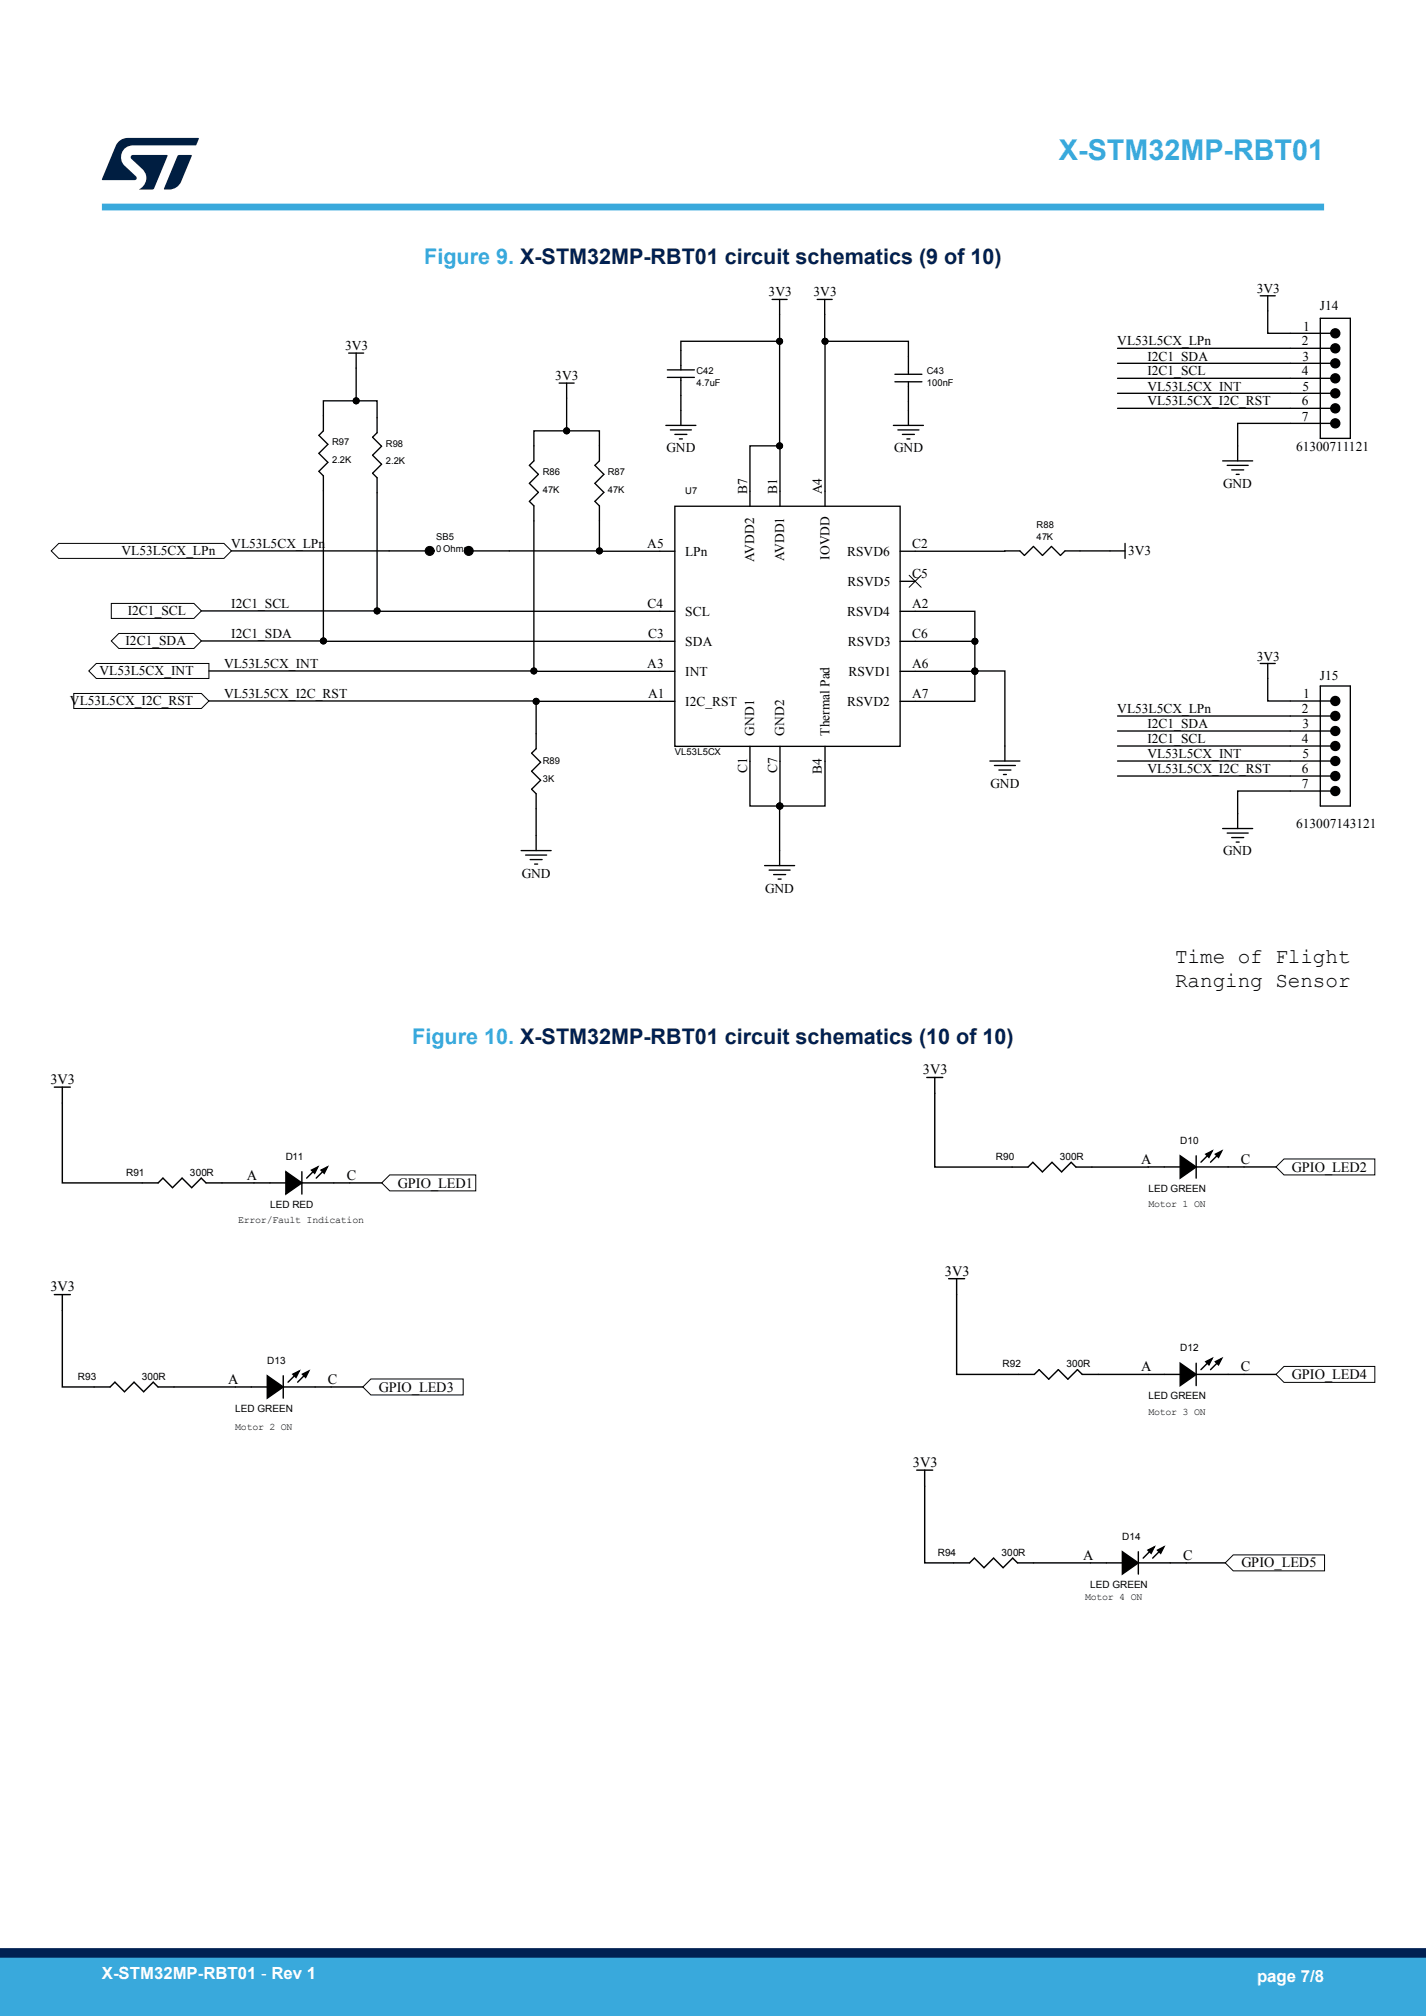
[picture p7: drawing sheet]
<svg xmlns="http://www.w3.org/2000/svg" width="210mm" height="297mm" viewBox="0 0 210 297" stroke-linecap="round" stroke-linejoin="round" font-family="sans-serif">
<g fill="#000">
<circle cx="52.5" cy="59.1" r=".44"/>
<circle cx="114.8" cy="50.3" r=".44"/>
<circle cx="121.5" cy="50.3" r=".44"/>
<circle cx="196.6" cy="49.1" r=".66"/>
<circle cx="196.6" cy="53.5" r=".66"/>
<circle cx="196.6" cy="55.7" r=".66"/>
<circle cx="196.6" cy="51.3" r=".66"/>
<circle cx="196.6" cy="57.9" r=".66"/>
<circle cx="83.4" cy="63.5" r=".44"/>
<circle cx="114.8" cy="65.7" r=".44"/>
<circle cx="196.6" cy="60.2" r=".66"/>
<circle cx="196.6" cy="62.4" r=".66"/>
<circle cx="47.6" cy="94.4" r=".44"/>
<circle cx="55.5" cy="90" r=".44"/>
<circle cx="63.3" cy="81.2" r=".66"/>
<circle cx="69" cy="81.2" r=".66"/>
<circle cx="78.6" cy="98.8" r=".44"/>
<circle cx="88.3" cy="81.2" r=".44"/>
<circle cx="143.6" cy="98.8" r=".44"/>
<circle cx="143.6" cy="94.5" r=".44"/>
<circle cx="143.6" cy="98.9" r=".44"/>
<circle cx="79" cy="103.3" r=".44"/>
<circle cx="114.8" cy="118.7" r=".44"/>
<circle cx="114.9" cy="118.7" r=".44"/>
<circle cx="196.6" cy="109.9" r=".66"/>
<circle cx="196.6" cy="107.7" r=".66"/>
<circle cx="196.6" cy="112.1" r=".66"/>
<circle cx="196.6" cy="116.5" r=".66"/>
<circle cx="196.6" cy="114.3" r=".66"/>
<circle cx="196.6" cy="105.5" r=".66"/>
<circle cx="196.6" cy="103.3" r=".66"/>
</g>
<g fill="none" stroke="#000" stroke-width=".15">
<path d="M7.5 81.2l1.2-1.1h24.3l1.1 1.1-1.1 1.1h-24.3zM13.1 98.8l1.1-1.1h16.6v2.3h-16.6zM16.4 94.4l1.1-1.1h11.1l1.1 1.1-1.1 1.1h-11.1zM16.4 88.9h12.2l1.1 1.1-1.1 1.1h-12.2zM133.9 84.7l1.8 1.8M135.7 84.7l-1.8 1.8M10.9 102.2h18.8l1.1 1.1-1.1 1.1h-18.8zM56.2 174.3l1.2-1.2h12.7v2.3h-12.7zM187.9 171.9l1.2-1.2h13.4v2.4h-13.4zM53.4 204.3l1.2-1.1h13.6v2.3h-13.6zM187.9 202.5l1.2-1.2h13.4v2.4h-13.4zM180.4 230.2l1.2-1.1h13.5v2.3h-13.5z"/>
<circle cx="52.5" cy="59.1" r=".44"/>
<circle cx="114.8" cy="50.3" r=".44"/>
<circle cx="121.5" cy="50.3" r=".44"/>
<circle cx="83.4" cy="63.5" r=".44"/>
<circle cx="114.8" cy="65.7" r=".44"/>
<circle cx="47.6" cy="94.4" r=".44"/>
<circle cx="55.5" cy="90" r=".44"/>
<circle cx="63.3" cy="81.2" r=".66"/>
<circle cx="69" cy="81.2" r=".66"/>
<circle cx="78.6" cy="98.8" r=".44"/>
<circle cx="88.3" cy="81.2" r=".44"/>
<circle cx="143.6" cy="98.8" r=".44"/>
<circle cx="143.6" cy="94.5" r=".44"/>
<circle cx="143.6" cy="98.9" r=".44"/>
<circle cx="79" cy="103.3" r=".44"/>
<circle cx="114.8" cy="118.7" r=".44"/>
<circle cx="114.9" cy="118.7" r=".44"/>
</g>
<g fill="none" stroke="#000" stroke-width=".2">
<path d="M51.3 52h2.3M52.4 52v7M82.3 56.4h2.3M83.4 56.4v7.1M98.3 54.5h4M98.3 55.6h4M100.3 55.6v7.1M113.7 44.1h2.2M114.8 44.1l.1 30.5M114.8 50.3h-14.5v4.2M120.3 44.1h2.3M121.4 44.1l.1 6.2h12.3v4.8"/>
<path d="M121.5 50.3v24.3M131.8 56.2h4M131.8 55.1h4M133.8 56.2v6.5M164.6 51.3h31.4M164.6 53.5h31.4M164.6 55.7h31.4M164.6 57.9h31.4M185.6 43.6h2.2M186.7 43.6v5.5h9.3M194.4 46.9h4.5v17.7h-4.5zM98.1 62.7h4.4"/>
<path d="M98.7 63.3h3.1M99.4 74.6h33.2v35.4h-33.2zM99.4 64h1.8M100 64.7h.5M114.8 65.7h-4.4v8.9M131.6 62.7h4.4M132.2 63.3h3.1M132.9 64h1.8M133.6 64.7h.4M164.6 60.2h31.4M180.1 67.9h4.4M180.7 68.6h3.1"/>
<path d="M181.4 69.2h1.8M182 69.9h.5M196 62.4h-13.7v5.5M29.7 94.4l69.7 .1M29.7 90l69.7 .1M30.8 98.8l68.6 .1M34.1 81.2h29.8M55.5 90v-19.6l-.6-.7 1.3-1.3-1.3-1.3 1.3-1.4-1.3-1.3 .6-.6v-4.8h-7.9v4.5l-.6 .6 1.3 1.4-1.3 1.3 1.3 1.3-1.3 1.3 .6 .7v24.3M68.4 81.2h31M88.3 81.2v-6.7l-.7-.6 1.3-1.4-1.3-1.3 1.3-1.3-1.3-1.3 .7-.7v-4.4h-9.7v4.4l-.6 .7 1.3 1.3-1.3 1.3 1.3 1.3-1.3 1.4 .6 .6v24.3M132.6 90.1h11v13.2h-11M132.6 98.9h11"/>
<path d="M132.6 94.5h11M132.6 85.6h2.2M143.6 98.9h4.4v13.2M165.7 81.2h-8.9l-.6 .6-1.4-1.3-1.3 1.3-1.3-1.3-1.3 1.3-.7-.6h-17.6M165.7 80.1v2.2M185.6 97.7h2.2M186.7 97.7v5.6h9.3M30.8 103.3h48.2v7l-.7 .7 1.3 1.3-1.3 1.3 1.3 1.3-1.3 1.4 .7 .6v8.4M79 103.3h20.4M110.4 110v8.7h4.4M114.9 110v8.7M121.5 110v8.7h-6.7v8.8"/>
<path d="M145.8 112.1h4.4M146.4 112.8h3.1M147.1 113.4h1.8M147.8 114.1h.4M164.6 112.1h31.4M164.6 105.5h31.4M164.6 107.7h31.4M164.6 109.9h31.4M164.6 114.3h31.4M194.4 101.1h4.5v17.6h-4.5zM196 116.5h-13.7v5.6M76.7 125.3h4.5"/>
<path d="M77.4 126h3.1M78.1 126.6h1.7M78.7 127.3h.5M112.6 127.5h4.4M113.3 128.2h3.1M113.9 128.8h1.8M114.6 129.5h.4M180.1 122.1h4.4M180.7 122.7h3.1M181.4 123.4h1.8M182 124.1h.5"/>
<circle cx="196.6" cy="49.1" r=".66"/>
<circle cx="196.6" cy="53.5" r=".66"/>
<circle cx="196.6" cy="55.7" r=".66"/>
<circle cx="196.6" cy="51.3" r=".66"/>
<circle cx="196.6" cy="57.9" r=".66"/>
<circle cx="196.6" cy="60.2" r=".66"/>
<circle cx="196.6" cy="62.4" r=".66"/>
<circle cx="196.6" cy="109.9" r=".66"/>
<circle cx="196.6" cy="107.7" r=".66"/>
<circle cx="196.6" cy="112.1" r=".66"/>
<circle cx="196.6" cy="116.5" r=".66"/>
<circle cx="196.6" cy="114.3" r=".66"/>
<circle cx="196.6" cy="105.5" r=".66"/>
<circle cx="196.6" cy="103.3" r=".66"/>
</g>
<g fill="none" stroke="#000" stroke-width=".21">
<path d="M136.5 158.7h2.3M137.7 158.7v13.2h13.7l.7-.7 1.4 1.4 1.4-1.4 1.4 1.4 1.4-1.4 .8 .7h15.3M8 160.2h2.4M9.2 160.2v14.1h14.1l.7-.7 1.4 1.4 1.4-1.4 1.4 1.4 1.4-1.4 .7 .7h11.8M42.1 172.6l2.4 1.7-2.4 1.6zM44.5 174.3h11.7M44.5 172.6v3.3M45.9 172.4l.9-.5-.5 1zM46.6 172.1l-1.4 1.5M47.3 172.4l.9-.5-.5 1zM48 172.1l-1.4 1.5M173.8 170.3l2.4 1.6-2.4 1.7z"/>
<path d="M176.2 170.3v3.3M176.2 171.9h11.7M177.6 170l.9-.4-.5 .9zM178.3 169.8l-1.4 1.4M179 170l.9-.4-.5 .9zM179.7 169.8l-1.4 1.4M8 190.7h2.4M9.2 190.7v13.6h7l.7-.7 1.4 1.4 1.4-1.4 1.5 1.4 1.4-1.4 .7 .7h16.1M139.7 188.4h2.4M140.9 188.4v14.1h11.4l.7-.7 1.4 1.4 1.5-1.4 1.4 1.4 1.4-1.4 .7 .7h14.4M39.4 202.7l2.3 1.6-2.3 1.7zM41.7 202.7v3.3"/>
<path d="M41.7 204.3h11.7M43.1 202.4l1-.4-.5 .9zM43.8 202.2l-1.4 1.4M44.5 202.4l1-.4-.5 .9zM45.2 202.2l-1.4 1.4M135 216.6h2.4M136.2 216.6v13.6h6.6l.7-.7 1.4 1.5 1.4-1.5 1.4 1.5 1.4-1.5 .7 .7h15.5M173.8 200.8l2.4 1.7-2.4 1.6zM176.2 200.8v3.3M176.2 202.5h11.7M177.6 200.6l.9-.5-.5 1zM178.3 200.4l-1.4 1.4"/>
<path d="M179 200.6l.9-.5-.5 1zM179.7 200.4l-1.4 1.4M165.3 228.6l2.3 1.6-2.3 1.7zM167.6 228.6v3.3M167.6 230.2h12.8M169 228.4l1-.5-.5 .9zM169.8 228.1l-1.5 1.4M170.5 228.4l.9-.5-.5 .9zM171.2 228.1l-1.4 1.4"/>
</g>
<g fill="#000">
<path d="M42.1 172.6l2.4 1.7-2.4 1.6z" fill-rule="evenodd"/>
<path d="M45.9 172.4l.9-.5-.5 1z" fill-rule="evenodd"/>
<path d="M47.3 172.4l.9-.5-.5 1z" fill-rule="evenodd"/>
<path d="M173.8 170.3l2.4 1.6-2.4 1.7z" fill-rule="evenodd"/>
<path d="M177.6 170l.9-.4-.5 .9z" fill-rule="evenodd"/>
<path d="M179 170l.9-.4-.5 .9z" fill-rule="evenodd"/>
<path d="M39.4 202.7l2.3 1.6-2.3 1.7z" fill-rule="evenodd"/>
<path d="M43.1 202.4l1-.4-.5 .9z" fill-rule="evenodd"/>
<path d="M44.5 202.4l1-.4-.5 .9z" fill-rule="evenodd"/>
<path d="M173.8 200.8l2.4 1.7-2.4 1.6z" fill-rule="evenodd"/>
<path d="M177.6 200.6l.9-.5-.5 1z" fill-rule="evenodd"/>
<path d="M179 200.6l.9-.5-.5 1z" fill-rule="evenodd"/>
<path d="M165.3 228.6l2.3 1.6-2.3 1.7z" fill-rule="evenodd"/>
<path d="M169 228.4l1-.5-.5 .9z" fill-rule="evenodd"/>
<path d="M170.5 228.4l.9-.5-.5 .9z" fill-rule="evenodd"/>
</g>
<path d="M15 30.5h180" fill="none" stroke="#39a9dc" stroke-width="1"/>
<g fill="#001e41">
<path d="M17.6 20.8l.8-.4 .4-.1h10.4l.1 .1-.5 1h-9.2a1.74 1.74 0 0 0-1.6 1 1.74 1.74 0 0 0 .3 2l1.7 1.6 .1 .2-.1 .3h-5l2.1-5z"/>
<path d="M26.2 22.9l1.9-.1 .2 .1-1.6 3.9a1.92 1.92 0 0 1-1.8 1.1h-.7l-.1-.1z"/>
<path d="M19.4 22.9l5.2-.1 .1 .1-2.1 5h-2.1a1.85 1.85 0 0 0 .5-2.9l-1.6-1.6-.2-.2z"/>
</g>
<g fill="#39a9dc">
<path d="M0 288.4h210v8.6h-210z" fill-rule="evenodd"/>
<path d="M-.1 288.4h210.2v4.4h-210.2z" fill-rule="evenodd"/>
</g>
<path d="M0 287.7h210" fill="none" stroke="#002052" stroke-width="1.4"/>
<text font-size="4.2" fill="#39a9dc" x="156" y="23.5">X-STM32MP-RBT01</text>
<g font-size="3.2" fill="#39a9dc">
<text x="62.5" y="38.8">Figure 9. X-STM32MP-RBT01 circuit schematics (9 of 10)</text>
<text x="60.7" y="153.8">Figure 10. X-STM32MP-RBT01 circuit schematics (10 of 10)</text>
</g>
<g font-size="3.1">
<text x="173.1" y="141.9">Time of Flight</text>
<text x="173.1" y="145.4">Ranging Sensor</text>
</g>
<g font-size="2.5" fill="#fff">
<text x="15" y="291.6">X-STM32MP-RBT01 - Rev 1</text>
<text x="185.1" y="291.9">page 7/8</text>
</g>
<g font-size="2.1">
<text x="7.4" y="159.7">3V3</text>
<text x="135.9" y="158.2">3V3</text>
<text x="36.3" y="173.8">A</text>
<text x="51.1" y="173.8">C</text>
<text x="168.1" y="171.4">A</text>
<text x="182.7" y="171.4">C</text>
<text x="190.2" y="172.6">GPIO_LED2</text>
<text x="58.6" y="175">GPIO_LED1</text>
<text x="7.4" y="190.2">3V3</text>
<text x="139.2" y="187.9">3V3</text>
<text x="33.6" y="203.8">A</text>
<text x="48.3" y="203.8">C</text>
<text x="168.1" y="202">A</text>
<text x="182.7" y="202">C</text>
<text x="190.2" y="203.2">GPIO_LED4</text>
<text x="55.8" y="205">GPIO_LED3</text>
<text x="134.4" y="216.1">3V3</text>
<text x="159.5" y="229.8">A</text>
<text x="174.2" y="229.8">C</text>
<text x="182.8" y="230.9">GPIO_LED5</text>
</g>
<g font-size="2">
<text x="113.2" y="43.7">3V3</text>
<text x="119.8" y="43.7">3V3</text>
<text x="185.1" y="43.1">3V3</text>
<text x="194.4" y="45.7">J14</text>
<text x="50.8" y="51.6">3V3</text>
<text x="164.5" y="50.9">VL53L5CX_LPn</text>
<text x="169" y="53.1">I2C1_SDA</text>
<text x="191.7" y="50.9">2</text>
<text x="191.8" y="53.1">3</text>
<text x="191.9" y="48.7">1</text>
<text x="81.8" y="56">3V3</text>
<text x="169" y="55.3">I2C1_SCL</text>
<text x="169" y="57.5">VL53L5CX_INT</text>
<text x="169" y="59.7">VL53L5CX_I2C_RST</text>
<text x="191.7" y="55.3">4</text>
<text x="191.7" y="59.7">6</text>
<text x="191.8" y="57.5">5</text>
<text x="191.7" y="62">7</text>
<text x="98.1" y="66.6">GND</text>
<text x="131.7" y="66.6">GND</text>
<text x="180.1" y="71.8">GND</text>
<text x="190.9" y="66.5">61300711121</text>
<text x="110" y="72.8" transform="rotate(-90 110 72.8)">B7</text>
<text x="114.4" y="72.8" transform="rotate(-90 114.4 72.8)">B1</text>
<text x="121" y="72.8" transform="rotate(-90 121 72.8)">A4</text>
<text x="17.9" y="81.8">VL53L5CX_LPn</text>
<text x="34.1" y="80.7">VL53L5CX_LPn</text>
<text x="95.3" y="80.8">A5</text>
<text x="100.9" y="81.9">LPn</text>
<text x="111.1" y="82.8" transform="rotate(-90 111.1 82.8)">AVDD2</text>
<text x="115.5" y="82.7" transform="rotate(-90 115.5 82.7)">AVDD1</text>
<text x="122.2" y="82.5" transform="rotate(-90 122.2 82.5)">IOVDD</text>
<text x="124.7" y="81.9">RSVD6</text>
<text x="134.3" y="80.8">C2</text>
<text x="166.1" y="81.8">3V3</text>
<text x="34.1" y="89.5">I2C1_SCL</text>
<text x="95.4" y="89.6">C4</text>
<text x="124.8" y="86.3">RSVD5</text>
<text x="134.3" y="89.6">A2</text>
<text x="134.3" y="85.2">C5</text>
<text x="18.5" y="95.1">I2C1_SDA</text>
<text x="18.8" y="90.7">I2C1_SCL</text>
<text x="34.1" y="94">I2C1_SDA</text>
<text x="95.4" y="94">C3</text>
<text x="100.9" y="95.1">SDA</text>
<text x="100.9" y="90.7">SCL</text>
<text x="124.7" y="90.7">RSVD4</text>
<text x="124.9" y="95.1">RSVD3</text>
<text x="134.3" y="94">C6</text>
<text x="14.6" y="99.5">VL53L5CX_INT</text>
<text x="33" y="98.4">VL53L5CX_INT</text>
<text x="95.3" y="98.4">A3</text>
<text x="100.9" y="99.6">INT</text>
<text x="124.9" y="99.6">RSVD1</text>
<text x="134.3" y="98.4">A6</text>
<text x="185.1" y="97.3">3V3</text>
<text x="194.4" y="100.2">J15</text>
<text x="10.3" y="103.9">VL53L5CX_I2C_RST</text>
<text x="33" y="102.8">VL53L5CX_I2C_RST</text>
<text x="95.4" y="102.9">A1</text>
<text x="100.9" y="104">I2C_RST</text>
<text x="124.7" y="104">RSVD2</text>
<text x="134.3" y="102.9">A7</text>
<text x="164.5" y="105">VL53L5CX_LPn</text>
<text x="169" y="107.2">I2C1_SDA</text>
<text x="191.7" y="105">2</text>
<text x="191.8" y="107.2">3</text>
<text x="191.9" y="102.8">1</text>
<text x="110" y="113.8" transform="rotate(-90 110 113.8)">C1</text>
<text x="111.1" y="108.4" transform="rotate(-90 111.1 108.4)">GND1</text>
<text x="114.4" y="113.9" transform="rotate(-90 114.4 113.9)">C7</text>
<text x="115.5" y="108.4" transform="rotate(-90 115.5 108.4)">GND2</text>
<text x="122.2" y="108.4" transform="rotate(-90 122.2 108.4)">Thermal Pad</text>
<text x="169" y="109.5">I2C1_SCL</text>
<text x="169" y="111.7">VL53L5CX_INT</text>
<text x="169" y="113.9">VL53L5CX_I2C_RST</text>
<text x="191.7" y="109.5">4</text>
<text x="191.7" y="113.9">6</text>
<text x="191.8" y="111.7">5</text>
<text x="121" y="114" transform="rotate(-90 121 114)">B4</text>
<text x="145.9" y="116.1">GND</text>
<text x="191.7" y="116.1">7</text>
<text x="190.9" y="122">613007143121</text>
<text x="76.8" y="129.3">GND</text>
<text x="112.7" y="131.5">GND</text>
<text x="180.1" y="126">GND</text>
</g>
<g font-size="1.5">
<text x="18.6" y="173.2">R91</text>
<text x="28" y="173.2">300R</text>
<text x="42.1" y="170.9">D11</text>
<text x="146.7" y="170.9">R90</text>
<text x="156.1" y="170.9">300R</text>
<text x="173.8" y="168.5">D10</text>
<text x="39.8" y="178">LED RED</text>
<text x="169.1" y="175.6">LED GREEN</text>
<text x="169.1" y="177.8">Motor 1 ON</text>
<text x="35.1" y="180.2">Error/Fault Indication</text>
<text x="11.5" y="203.3">R93</text>
<text x="20.9" y="203.3">300R</text>
<text x="39.3" y="201">D13</text>
<text x="147.6" y="201.5">R92</text>
<text x="157" y="201.5">300R</text>
<text x="173.8" y="199.1">D12</text>
<text x="34.6" y="208">LED GREEN</text>
<text x="169.1" y="208.4">Motor 3 ON</text>
<text x="169.1" y="206.2">LED GREEN</text>
<text x="34.6" y="210.7">Motor 2 ON</text>
<text x="165.3" y="226.9">D14</text>
<text x="138.1" y="229.2">R94</text>
<text x="147.5" y="229.2">300R</text>
<text x="160.6" y="233.9">LED GREEN</text>
<text x="159.8" y="235.7">Motor 4 ON</text>
</g>
<g font-size="1.4">
<text x="102.6" y="55.2">C42</text>
<text x="102.6" y="56.9">4.7uF</text>
<text x="136.5" y="55.2">C43</text>
<text x="136.5" y="56.9">100nF</text>
<text x="48.9" y="65.5">R97</text>
<text x="56.8" y="65.8">R98</text>
<text x="48.9" y="68.2">2.2K</text>
<text x="56.8" y="68.4">2.2K</text>
<text x="79.9" y="69.9">R86</text>
<text x="89.5" y="69.9">R87</text>
<text x="79.9" y="72.6">47K</text>
<text x="89.5" y="72.6">47K</text>
<text x="100.9" y="72.7">U7</text>
<text x="152.7" y="77.8">R88</text>
<text x="64.2" y="79.5">SB5</text>
<text x="64.2" y="81.3">0 Ohms</text>
<text x="152.7" y="79.5">47K</text>
<text x="79.9" y="112.6">R89</text>
<text x="99.4" y="111.2">VL53L5CX</text>
<text x="79.9" y="115.2">3K</text>
</g>
</svg>
